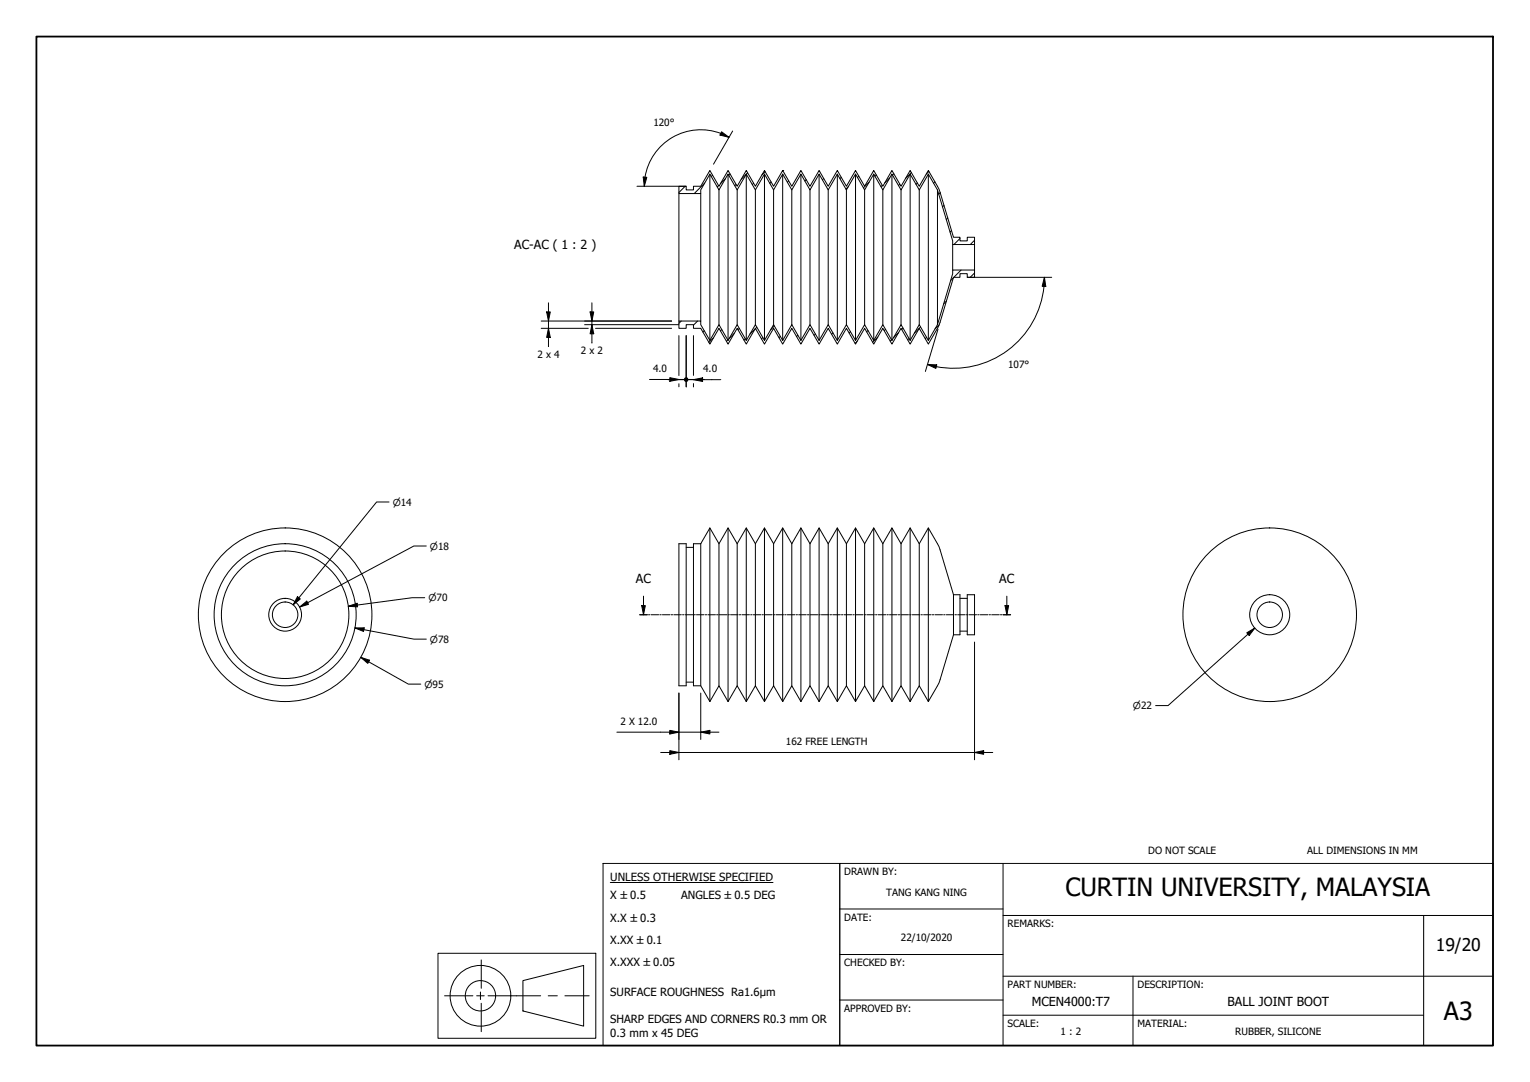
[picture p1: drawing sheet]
<svg xmlns="http://www.w3.org/2000/svg" width="420mm" height="297mm" viewBox="0 0 420 297" stroke-linecap="round" stroke-linejoin="round" font-family="sans-serif">
<!-- layer: Hatch (ISO) -->
<g fill="none" stroke="#000" stroke-width=".27">
<path d="M188.2 51.1l-1.8 1.8M193.5 50.3l-2.9 2.8M195.7 48.1l-.4 .4M197.3 50.9l-.3 .4M199.2 49.1l-1.3 1.3M200.5 47.8l-.4 .3M202.1 50.6l-.3 .4M205.3 47.4l-1.8 1.8M207 50.3l-.4 .4M210.1 47.1l-.9 .9M211.8 50l-.4 .3M214.9 46.8h.1"/>
<path d="M216.6 49.6l-.4 .4M221.4 49.3l-.4 .4M226.2 49l-.4 .4M231 48.7l-.3 .3M233 51.2l-.7 .7M235.8 48.4l-.3 .3M238.7 50l-1.6 1.6M240.6 48l-.3 .4M242.3 50.9l-.4 .3M244.3 48.8l-1.3 1.4M245.5 47.7l-.4 .4M247.1 50.6l-.4 .3"/>
<path d="M250.3 47.4l-1.6 1.6M251.9 50.2l-.4 .4M255.1 47.1l-.7 .7M256.7 49.9l-.3 .4M258.2 52.9l-.4 .4M259.2 56.4l-.4 .4M260.3 59.9l-.4 .3M261.3 63.3l-.4 .4M261.8 76.3l-.7 .7M263.6 65.5l-1.6 1.6M263.9 74.1l-2 2M267.6 74.9l-1.2 1.2"/>
<path d="M267.6 66l-1.1 1.1M187.1 88.1l-.7 .7M191.6 88.1l-1.2 1.2M193.4 90.8l-.4 .4M195.9 92.8l-1.2 1.2M198.2 90.5l-.4 .3M199.9 93.3l-.4 .4M201.6 91.6l-1.3 1.3M203 90.1l-.3 .4M204.7 93l-.4 .4M207.3 90.3l-1.4 1.4M207.8 89.8l-.3 .4"/>
<path d="M209.5 92.7l-.4 .3M212.7 89.5l-1.1 1M214.3 92.3l-.4 .4M217.5 89.2l-.2 .1M219.1 92l-.4 .4M223.9 91.7l-.3 .4M228.7 91.4l-.3 .3M233.5 91.1l-.3 .3M235.4 93.7l-.6 .6M238.4 90.7l-.4 .4M241.1 92.5l-1.5 1.4M243.2 90.4l-.4 .4"/>
<path d="M244.8 93.3l-.3 .3M246.8 91.3l-1.4 1.4M248 90.1l-.4 .4M249.6 92.9l-.3 .4M252.8 89.8l-1.7 1.7M254.4 92.6l-.3 .4M257.8 89.2l-1 1.1M259.9 82.7l-.8 .7"/>
</g>
<!-- layer: Visible (ISO) -->
<g fill="none" stroke="#000" stroke-width=".27">
<path d="M186.4 51.1h2v1h2v-1h2l2.5-4.3 2.5 4.3 2.5-4.3 2.5 4.3 2.5-4.3 2.5 4.3 2.5-4.3 2.5 4.3 2.5-4.3 2.5 4.3 2.5-4.3 2.5 4.3 2.5-4.3 2.5 4.3 2.5-4.3 2.5 4.3 2.5-4.3 2.5 4.3 2.5-4.3 2.5 4.3 2.5-4.3 2.5 4.3 2.5-4.3 2.5 4.3 2.5-4.3 3 5.3 3.9 13h1.8v1h2v-1h2v2h-6v-1l-4.2-14-2.5-4.3-2.5 4.3-2.5-4.3-2.5 4.3-2.5-4.3-2.5 4.3-2.5-4.3-2.5 4.3-2.5-4.3-2.5 4.3-2.5-4.3-2.5 4.3-2.5-4.3-2.5 4.3-2.5-4.3-2.5 4.3-2.5-4.3-2.5 4.3-2.5-4.3-2.5 4.3-2.5-4.3-2.5 4.3-2.5-4.3-2.5 4.3-2.5-4.3-2.5 4.3v1h-6zM186.4 53.1v35M192.4 53.1v35M194.9 47.8v45.7M197.4 52.1v37M199.9 47.8v45.7M202.4 52.1v37M204.9 47.8v45.7M207.4 52.1v37M209.9 47.8v45.7M212.4 52.1v37M214.9 47.8v45.7"/>
<path d="M217.4 52.1v37M219.9 47.8v45.7M222.4 52.1v37M224.9 47.8v45.7M227.4 52.1v37M229.9 47.8v45.7M232.4 52.1v37M234.9 47.8v45.7M237.4 52.1v37M239.9 47.8v45.7M242.4 52.1v37M244.9 47.8v45.7"/>
<path d="M247.4 52.1v37M249.9 47.8v45.7M252.4 52.1v37M254.9 47.8v45.7M257.4 52.1v37M261.6 67.1v7M267.6 67.1v7M186.4 88.1h6v1l2.5 4.4 2.5-4.4 2.5 4.4 2.5-4.4 2.5 4.4 2.5-4.4 2.5 4.4 2.5-4.4 2.5 4.4 2.5-4.4 2.5 4.4 2.5-4.4 2.5 4.4 2.5-4.4 2.5 4.4 2.5-4.4 2.5 4.4 2.5-4.4 2.5 4.4 2.5-4.4 2.5 4.4 2.5-4.4 2.5 4.4 2.5-4.4 2.5 4.4 2.5-4.4 4.2-14v-1h6v2h-2v-1h-2v1h-1.8l-3.7 12.7-3.2 5.7-2.5-4.4-2.5 4.4-2.5-4.4-2.5 4.4-2.5-4.4-2.5 4.4-2.5-4.4-2.5 4.4-2.5-4.4-2.5 4.4-2.5-4.4-2.5 4.4-2.5-4.4-2.5 4.4-2.5-4.4-2.5 4.4-2.5-4.4-2.5 4.4-2.5-4.4-2.5 4.4-2.5-4.4-2.5 4.4-2.5-4.4-2.5 4.4-2.5-4.4h-2v-1h-2v1h-2zM186.4 149.3h2v39h-2zM188.4 150.3h2M192.4 149.3l2.5-4.4 2.5 4.4M192.4 149.3h-2v39h2l2.5 4.3"/>
<path d="M192.4 149.3v39M194.9 144.9v47.7M197.4 149.3l2.5-4.4 2.5 4.4M197.4 149.3v39M199.9 144.9v47.7M202.4 149.3l2.5-4.4 2.5 4.4M202.4 149.3v39M204.9 144.9v47.7M207.4 149.3l2.5-4.4 2.5 4.4M207.4 149.3v39M209.9 144.9v47.7M212.4 149.3l2.5-4.4 2.5 4.4"/>
<path d="M212.4 149.3v39M214.9 144.9v47.7M217.4 149.3l2.5-4.4 2.5 4.4M217.4 149.3v39M219.9 144.9v47.7M222.4 149.3l2.5-4.4 2.5 4.4M222.4 149.3v39M224.9 144.9v47.7M227.4 149.3l2.5-4.4 2.5 4.4M227.4 149.3v39M229.9 144.9v47.7M232.4 149.3l2.5-4.4 2.5 4.4"/>
<path d="M232.4 149.3v39M234.9 144.9v47.7M237.4 149.3l2.5-4.4 2.5 4.4M237.4 149.3v39M239.9 144.9v47.7M242.4 149.3l2.5-4.4 2.5 4.4M242.4 149.3v39M244.9 144.9v47.7M247.4 149.3l2.5-4.4 2.5 4.4M247.4 149.3v39M249.9 144.9v47.7M252.4 149.3l2.5-4.4 3 5.4 3.9 13"/>
<path d="M252.4 149.3v39M254.9 144.9v47.7M261.8 174.3l-3.7 12.6-3.2 5.7M261.8 163.3h1.8v11h-1.8M261.8 163.3v11M263.6 173.3h2M263.6 164.3h2M265.6 163.3h2v11h-2zM188.4 187.3h2M194.9 192.6l2.5-4.3 2.5 4.3M199.9 192.6l2.5-4.3 2.5 4.3M204.9 192.6l2.5-4.3 2.5 4.3"/>
<path d="M209.9 192.6l2.5-4.3 2.5 4.3M214.9 192.6l2.5-4.3 2.5 4.3M219.9 192.6l2.5-4.3 2.5 4.3M224.9 192.6l2.5-4.3 2.5 4.3M229.9 192.6l2.5-4.3 2.5 4.3M234.9 192.6l2.5-4.3 2.5 4.3M239.9 192.6l2.5-4.3 2.5 4.3M244.9 192.6l2.5-4.3 2.5 4.3M249.9 192.6l2.5-4.3 2.5 4.3"/>
<circle cx="78.3" cy="168.8" r="23.8"/>
<circle cx="78.3" cy="168.8" r="17.5"/>
<circle cx="78.3" cy="168.8" r="3.5"/>
<circle cx="78.3" cy="168.8" r="4.5"/>
<circle cx="78.3" cy="168.8" r="19.5"/>
<circle cx="348.7" cy="168.8" r="23.8"/>
<circle cx="348.7" cy="168.8" r="5.5"/>
<circle cx="348.7" cy="168.8" r="3.5"/>
</g>
<!-- layer: Section Line (ISO) -->
<g fill="none" stroke="#000" stroke-width=".27">
<path d="M175.7 168.8h2.1M176.2 166.3h1l-.5 2.5zM176.7 163.7v5.1M178.1 168.8h.4M178.8 168.8h2.1M181.2 168.8h.4M181.9 168.8h2.1M184.3 168.8h.4M185 168.8h2.1M187.4 168.8h.4M188.2 168.8h2M190.6 168.8h.3"/>
<path d="M191.3 168.8h2M193.7 168.8h.4M194.4 168.8h2.1M196.8 168.8h.4M197.5 168.8h2.1M199.9 168.8h.4M200.6 168.8h2.1M203 168.8h.4M203.7 168.8h2.1M206.1 168.8h.4M206.9 168.8h2M209.3 168.8h.4"/>
<path d="M210 168.8h2.1M212.4 168.8h.4M213.1 168.8h2.1M215.5 168.8h.4M216.2 168.8h2.1M218.6 168.8h.4M219.3 168.8h2.1M221.7 168.8h.4M222.4 168.8h2.1M224.8 168.8h.4M225.6 168.8h2M228 168.8h.4"/>
<path d="M228.7 168.8h2.1M231.1 168.8h.4M231.8 168.8h2.1M234.2 168.8h.4M234.9 168.8h2.1M237.3 168.8h.4M238 168.8h2.1M240.4 168.8h.4M241.2 168.8h2M243.6 168.8h.3M244.3 168.8h2M246.7 168.8h.4"/>
<path d="M247.4 168.8h2.1M249.8 168.8h.4M250.5 168.8h2.1M252.9 168.8h.4M253.6 168.8h2.1M256 168.8h.4M256.7 168.8h2.1M259.1 168.8h.4M259.9 168.8h2M262.3 168.8h.4M263 168.8h2.1M265.4 168.8h.4"/>
<path d="M266.1 168.8h2.1M268.5 168.8h.4M269.2 168.8h2.1M271.6 168.8h.4M272.3 168.8h2.1M274.7 168.8h.4M275.4 168.8h2.1M276 166.3h1l-.5 2.5zM276.5 163.7v5.1"/>
</g>
<g fill="#000">
<path d="M176.2 166.3h1l-.5 2.5z" fill-rule="evenodd"/>
<path d="M276 166.3h1l-.5 2.5z" fill-rule="evenodd"/>
</g>
<!-- layer: Border (ISO) -->
<path d="M10 10h400v277h-400z" fill="none" stroke="#000" stroke-width=".5"/>
<!-- layer: Title (ISO) -->
<g fill="none" stroke="#000" stroke-width=".27">
<path d="M165.6 237h65v50h-65zM230.6 237h179.4v50h-179.4zM275.5 237v50M167.6 242.3h44.7M230.6 249.5h44.9M275.5 251.3h134.5M391 251.3v35.7M120.3 261.7h43.3v23.3h-43.3zM122.1 273.4h7.8M130.9 273.4h2.1M131.9 272.3v2.1M132.2 263.5v7.8"/>
<path d="M132.2 275.4v7.8M134 273.4h14.5M143.6 269.2l16.7-4.2v16.7l-16.7-4.2zM150.5 273.4h2.6M155.1 273.4h6.7M230.6 274.5h44.9M230.6 262h44.9M275.5 278.7h115.5M275.5 268h134.5M311.1 268v19"/>
<circle cx="131.9" cy="273.4" r="8.3"/>
<circle cx="131.9" cy="273.4" r="4.2"/>
</g>
<!-- layer: Dimension (ISO) -->
<g fill="none" stroke="#000" stroke-width=".27">
<path d="M198.1 36.2l2.1 1.5-2.5-.6zM200.2 37.7a15.5 15.5 0 0 0-23.1 10.9M201.2 36l-5.3 9.1M174.9 51.1h13.5M176.6 48.6l1 .1-.7 2.4zM177.1 48.6l-.2 2.5M265.6 76.1h23.2M286.8 76.1l.4 2.6-1-.1zM286.8 76.1a25 25 0 0 1-32.1 24M148.6 88.1h35.8M148.6 90.1h12.9M150.1 85.6h1l-.5 2.5z"/>
<path d="M150.6 90.1l.5 2.5h-1zM150.6 83.1v12.1M160.5 89.1h25.9M162 85.6h1l-.5 2.5zM162.5 89.1l.5 2.5h-1zM162.5 83.1v11M163.5 90.1h20.9M186.4 92.1v11M188.4 92.1v14.1M190.4 92.1v11M257.6 90.4l-3.5 11.6M178.4 104.2h10"/>
<path d="M183.4 104.2h4.4M183.9 103.7l2.5 .5-2.5 .5zM186.4 105.4v.8M188.4 104.2h9.5M189.1 104.2h4.3M190.4 104.2l2.5-.5v1zM190.4 105.3v.9M254.7 100.1l2.5 .1-.2 .9zM106.8 137.8h-3.4l-22.9 28.2M117.1 149.9h-3.5l-31.3 16.7M81.7 163.8l.8 .6-2 1.6zM82.3 166.6l1.9-1.6 .5 .9z"/>
<path d="M95.6 166.4l2.5-.8 .1 1zM97.5 172.4h2.5l-.2 1zM97.5 172.4l16.1 3.1h3.5M116.6 164.1h-3.4l-17.6 2.3M267.6 176.3v32.3M342.4 173.7l2.2-1.3-1.6 2.1zM344.6 172.4l-23.8 21.3h-3.5M99.1 180.5l2.4 .7-.5 .9zM99.1 180.5l13 7.3h3.4M186.4 190.3v18.3M192.4 190.3v12.7M169.4 201h28"/>
<path d="M181.4 206.6h91.2M183.9 206.1l2.5 .5-2.5 .5zM183.9 200.5l2.5 .5-2.5 .5zM192.4 201l2.5-.5v1zM267.6 206.6l2.5-.5v1z"/>
</g>
<g fill="#000">
<path d="M198.1 36.2l2.1 1.5-2.5-.6z" fill-rule="evenodd"/>
<path d="M176.6 48.6l1 .1-.7 2.4z" fill-rule="evenodd"/>
<path d="M286.8 76.1l.4 2.6-1-.1z" fill-rule="evenodd"/>
<path d="M150.1 85.6h1l-.5 2.5z" fill-rule="evenodd"/>
<path d="M150.6 90.1l.5 2.5h-1z" fill-rule="evenodd"/>
<path d="M162 85.6h1l-.5 2.5z" fill-rule="evenodd"/>
<path d="M162.5 89.1l.5 2.5h-1z" fill-rule="evenodd"/>
<path d="M183.9 103.7l2.5 .5-2.5 .5z" fill-rule="evenodd"/>
<path d="M190.4 104.2l2.5-.5v1z" fill-rule="evenodd"/>
<path d="M254.7 100.1l2.5 .1-.2 .9z" fill-rule="evenodd"/>
<path d="M81.7 163.8l.8 .6-2 1.6z" fill-rule="evenodd"/>
<path d="M82.3 166.6l1.9-1.6 .5 .9z" fill-rule="evenodd"/>
<path d="M95.6 166.4l2.5-.8 .1 1z" fill-rule="evenodd"/>
<path d="M97.5 172.4h2.5l-.2 1z" fill-rule="evenodd"/>
<path d="M342.4 173.7l2.2-1.3-1.6 2.1z" fill-rule="evenodd"/>
<path d="M99.1 180.5l2.4 .7-.5 .9z" fill-rule="evenodd"/>
<path d="M183.9 206.1l2.5 .5-2.5 .5z" fill-rule="evenodd"/>
<path d="M183.9 200.5l2.5 .5-2.5 .5z" fill-rule="evenodd"/>
<path d="M192.4 201l2.5-.5v1z" fill-rule="evenodd"/>
<path d="M267.6 206.6l2.5-.5v1z" fill-rule="evenodd"/>
<circle cx="188.4" cy="104.2" r=".62"/>
</g>
<g font-size="6.9">
<text x="292.6" y="246.1">CURTIN UNIVERSITY, MALAYSIA</text>
<text x="396.5" y="280">A3</text>
</g>
<text font-size="4.8" x="394.3" y="261.1">19/20</text>
<g font-size="3.4">
<text x="141.2" y="68.2">AC-AC ( 1 : 2 )</text>
<text x="174.7" y="160.1">AC</text>
<text x="274.4" y="160.1">AC</text>
<text x="283.4" y="276.2">MCEN4000:T7</text>
<text x="337.1" y="276.2">BALL JOINT BOOT</text>
</g>
<g font-size="3.1">
<text x="167.6" y="241.8">UNLESS OTHERWISE SPECIFIED</text>
<text x="167.6" y="246.9">X ±0.5</text>
<text x="187.1" y="246.9">ANGLES ±0.5 DEG</text>
<text x="167.6" y="253">X.X ±0.3</text>
<text x="167.6" y="259.1">X.XX ±0.1</text>
<text x="167.6" y="265.1">X.XXX ±0.05</text>
<text x="167.6" y="273.5">SURFACE ROUGHNESS Ra1.6µm</text>
<text x="167.6" y="280.9">SHARP EDGES AND CORNERS R0.3 mm OR</text>
<text x="167.6" y="284.6">0.3 mm x 45 DEG</text>
</g>
<g font-size="2.7">
<text x="179.4" y="34.6">120°</text>
<text x="147.6" y="98.2">2 x 4</text>
<text x="159.5" y="97.2">2 x 2</text>
<text x="276.8" y="101.1">107°</text>
<text x="179.4" y="102.1">4.0</text>
<text x="193.1" y="102.2">4.0</text>
<text x="170.4" y="199">2 X 12.0</text>
<text x="215.8" y="204.5">162 FREE LENGTH</text>
<text x="315.3" y="234.4">DO NOT SCALE</text>
<text x="359" y="234.4">ALL DIMENSIONS IN MM</text>
<text x="231.9" y="240.3">DRAWN BY:</text>
<text x="243.4" y="245.9">TANG KANG NING</text>
<text x="231.9" y="252.8">DATE:</text>
<text x="276.7" y="254.6">REMARKS:</text>
<text x="247.4" y="258.2">22/10/2020</text>
<text x="231.9" y="265.3">CHECKED BY:</text>
<text x="276.7" y="271.2">PART NUMBER:</text>
<text x="312.4" y="271.3">DESCRIPTION:</text>
<text x="231.9" y="277.8">APPROVED BY:</text>
<text x="276.7" y="282">SCALE:</text>
<text x="312.4" y="282">MATERIAL:</text>
<text x="291.3" y="284">1 : 2</text>
<text x="339.2" y="284">RUBBER, SILICONE</text>
</g>
<g font-size="2.6">
<text x="107.8" y="138.8">⌀14</text>
<text x="118.1" y="150.9">⌀18</text>
<text x="117.6" y="165">⌀70</text>
<text x="118.1" y="176.4">⌀78</text>
<text x="116.5" y="188.8">⌀95</text>
<text x="311.1" y="194.7">⌀22</text>
</g>
</svg>
